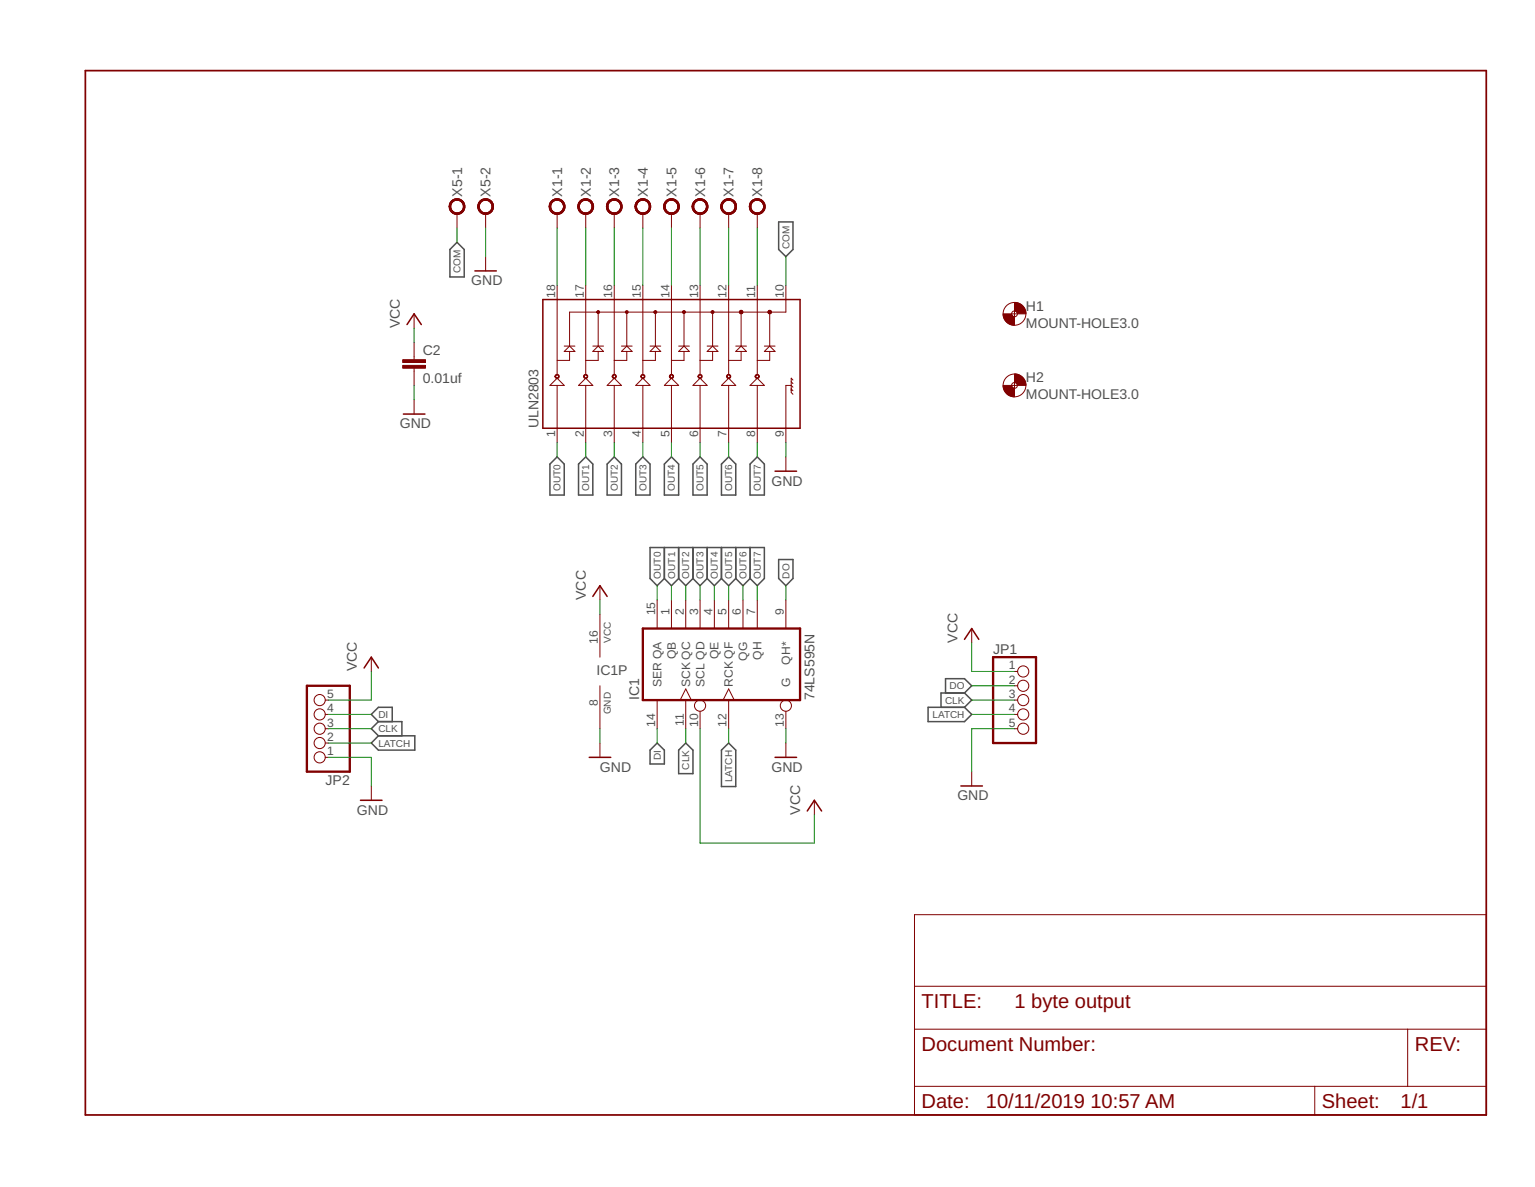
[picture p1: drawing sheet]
<svg xmlns="http://www.w3.org/2000/svg" width="279mm" height="216mm" viewBox="0 0 279 216" stroke-linecap="round" stroke-linejoin="round" font-family="sans-serif">
<g fill="none" stroke="#505050" stroke-width=".28">
<path d="M83.2 44.1l1.3 1.3v5h-2.6v-5zM141.7 40.4h2.6v5l-1.3 1.3-1.3-1.3zM101.4 83.1l1.3 1.3v5.6h-2.6v-5.6zM105.3 84.4l1.3-1.3 1.3 1.3v5.6h-2.6zM111.8 83.1l1.3 1.3v5.6h-2.6v-5.6zM117 83.1l1.3 1.3v5.6h-2.6v-5.6zM120.9 99.6v5.6M122.2 83.1l1.3 1.3v5.6h-2.6v-5.6zM123.5 99.6v5.6M126.1 99.6v5.6M127.4 83.1l1.3 1.3v5.6h-2.6v-5.6zM128.7 99.6v5.6"/>
<path d="M131.3 84.4l1.3-1.3 1.3 1.3v5.6h-2.6zM131.3 99.6v5.6M133.9 99.6v5.6M136.5 84.4l1.3-1.3 1.3 1.3v5.6h-2.6zM136.5 99.6v5.6M120.9 105.2l-1.3 1.3-1.3-1.3v-5.6h20.8v5.6l-1.3 1.3-1.3-1.3M120.9 105.2l1.3 1.3 1.3-1.3M123.5 105.2l1.3 1.3 1.3-1.3M126.1 105.2l1.3 1.3 1.3-1.3M128.7 105.2l1.3 1.3 1.3-1.3M131.3 105.2l1.3 1.3 1.3-1.3M133.9 105.2l1.3 1.3 1.3-1.3"/>
<path d="M141.7 101.8h2.6v3.4l-1.3 1.3-1.3-1.3zM68.9 131.3l-1.3-1.4 1.3-1.2h2.5v2.6M68.9 131.3h4.3v2.5M68.9 131.3l-1.3 1.2 1.3 1.3M68.9 133.8h6.6v2.6h-6.6l-1.3-1.3zM119.6 135.1l1.3 1.3v2.6h-2.6v-2.6zM124.8 135.1l1.3 1.3v4.3h-2.6v-4.3zM131.3 136.4l1.3-1.3 1.3 1.3v6.7h-2.6zM168.9 128.7h6.7l1.3 1.2-1.3 1.4h-6.7zM172.1 126v-2.6h3.5l1.3 1.3-1.3 1.3M175.6 126l1.3 1.3-1.3 1.4M175.6 126h-4.3v2.7"/>
</g>
<path d="M117 114.3h28.6v13h-28.6zM180.8 119.5h7.8v15.6h-7.8zM55.9 124.7h7.8v15.7h-7.8z" fill="none" stroke="#800000" stroke-width=".42"/>
<g fill="none" stroke="#800000" stroke-width=".18">
<path d="M83.2 38.9v2.6M88.4 38.9v2.6M101.4 38.9v2.6M106.6 38.9v2.6M111.8 38.9v2.6M117 38.9v2.6M122.2 38.9v2.6M127.4 38.9v2.6M132.6 38.9v2.6M137.8 38.9v2.6M75.4 57.1v2.6M88.4 46.7v2.6"/>
<path d="M101.4 51.9v16.2M106.6 51.9v16.2M108.9 56.8v6.1M111.8 51.9v16.2M114.1 56.8v6.1M117 51.9v16.2M119.3 56.8v6.1M122.2 51.9v16.2M124.5 56.8v6.1M127.4 51.9v16.2M129.7 56.8v6.1M132.6 51.9v16.2"/>
<path d="M134.9 56.8v6.1M137.8 51.9v16.2M140.1 56.8v6.1M143 51.9v4.9h-39.3v6.1M184.1 57.1h1.1M184.7 56.6v1M75.4 62.3v3.1M75.4 67v3.1M75.4 72.7v2.6M101.4 70.1v10.4M101.4 68.8l1.3 1.3h-2.6zM102.7 63.9l1-1 .9 1z"/>
<path d="M102.7 62.9h1.9M103.7 63.9v1.7h-2.3M106.6 70.1v10.4M106.6 68.8l1.3 1.3h-2.6zM107.9 63.9l1-1 1 1zM107.9 62.9h2M108.9 63.9v1.7h-2.3M111.8 70.1v10.4M111.8 68.8l1.3 1.3h-2.6zM113.1 63.9l1-1 1 1zM113.1 62.9h2M114.1 63.9v1.7h-2.3"/>
<path d="M117 70.1v10.4M117 68.8l1.3 1.3h-2.6zM118.3 63.9l1-1 1 1zM118.3 62.9h2M119.3 63.9v1.7h-2.3M122.2 70.1v10.4M122.2 68.8l1.3 1.3h-2.6zM123.5 63.9l1-1 1 1zM123.5 62.9h2M124.5 63.9v1.7h-2.3M127.4 70.1v10.4M127.4 68.8l1.3 1.3h-2.6z"/>
<path d="M128.7 63.9l1-1 1 1zM128.7 62.9h2M129.7 63.9v1.7h-2.3M132.6 70.1v10.4M132.6 68.8l1.3 1.3h-2.6zM133.9 63.9l1-1 1 1zM133.9 62.9h2M134.9 63.9v1.7h-2.3M137.8 70.1v10.4M137.8 68.8l1.3 1.3h-2.6zM139.1 63.9l1-1 1 1zM139.1 62.9h2"/>
<path d="M140.1 63.9v1.7h-2.3M144 70.7l.3 .4M144 69.4l.3 .4M144.3 70.4l-.3-.3h-1v10.4M144.3 69.1l-.3-.3v2.6l.3 .3M184.1 70.1h1.1M184.7 69.6v1M143 83.1v2.6M67.6 119.5v2.6M109.2 106.5v2.6M109.2 111.7v7.8M119.6 109.1v5.2"/>
<path d="M122.2 109.1v5.2M124.8 109.1v5.2M127.4 109.1v5.2M130 109.1v5.2M132.6 109.1v5.2M135.2 109.1v5.2M137.8 109.1v5.2M143 109.1v5.2M176.9 114.3v2.6M59.2 137.8h.6M59.2 135.1h.6M59.2 132.5h.6"/>
<path d="M59.2 129.9h.6M59.2 127.3h.6M109.2 124.7v7.8M109.2 135.1v2.7M119.6 127.3v5.2M123.8 127.3l1-2 1 2M124.8 127.3v5.2M127.4 129.4v3.1M131.6 127.3l1-2 1 2M132.6 127.3v5.2M143 129.4v3.1M143 135.1v2.7"/>
<path d="M184.7 132.5h.5M184.7 129.9h.5M184.7 127.3h.5M184.7 122.1h.5M184.7 124.7h.5M67.6 143v2.6M148.2 145.6v2.6M176.9 140.4v2.6M166.5 166.4h104v36.4h-104zM166.5 179.4h104M166.5 187.2h104M166.5 197.6h104"/>
<path d="M239.3 197.6v5.2M256.2 187.2v10.4"/>
<circle cx="184.7" cy="57.1" r="2.07"/>
<circle cx="184.7" cy="57.1" r=".53"/>
<circle cx="184.7" cy="70.1" r="2.07"/>
<circle cx="184.7" cy="70.1" r=".53"/>
<circle cx="58.2" cy="127.3" r="1.02"/>
<circle cx="58.2" cy="135.1" r="1.02"/>
<circle cx="58.2" cy="132.5" r="1.02"/>
<circle cx="58.2" cy="129.9" r="1.02"/>
<circle cx="58.2" cy="137.8" r="1.02"/>
<circle cx="127.4" cy="128.4" r="1.02"/>
<circle cx="143" cy="128.4" r="1.02"/>
<circle cx="186.2" cy="132.5" r="1.02"/>
<circle cx="186.2" cy="127.3" r="1.02"/>
<circle cx="186.2" cy="129.9" r="1.02"/>
<circle cx="186.2" cy="124.7" r="1.02"/>
<circle cx="186.2" cy="122.1" r="1.02"/>
</g>
<g fill="none" stroke="#800000" stroke-width=".28">
<path d="M74.1 59l1.3-1.9 1.3 1.9M86.4 49.3h3.9M98.8 54.5h46.8v23.4h-46.8zM73.4 75.3h3.9M141.1 85.7h3.9M107.9 108.5l1.3-2 1.3 2M175.6 116.3l1.3-2 1.3 2M66.3 121.5l1.3-2 1.3 2M107.3 137.8h3.9M141.1 137.8h3.9M65.6 145.6h3.9M146.9 147.5l1.3-1.9 1.3 1.9"/>
<path d="M174.9 143h3.9"/>
</g>
<g fill="#800000" stroke="#800000" stroke-width=".18">
<path d="M73.3 66.5h4.1v.5h-4.1z"/>
<path d="M73.3 65.4h4.1v.5h-4.1z"/>
</g>
<g fill="#800000" stroke="#800000" stroke-width=".18">
<path d="M101 68.3a.4 .4 0 0 1 .7-.1 .4 .4 0 0 1-.1 .6 .4 .4 0 0 1-.6-.3h.1a.27 .27 0 0 1 .4-.3 .27 .27 0 0 1 .1 .4 .27 .27 0 0 1-.4 0l-.2-.1z" fill-rule="evenodd"/>
<path d="M106.3 68.3a.39 .39 0 0 1 .6-.1 .39 .39 0 0 1-.2 .6 .39 .39 0 0 1-.5-.3h.1a.27 .27 0 0 1 .4-.3 .27 .27 0 0 1 .1 .4 .27 .27 0 0 1-.4 0l-.2-.1z" fill-rule="evenodd"/>
<path d="M111.5 68.3a.39 .39 0 0 1 .6-.1 .39 .39 0 0 1-.1 .6 .39 .39 0 0 1-.6-.3h.1a.26 .26 0 0 1 .4-.3 .26 .26 0 0 1 .1 .4 .26 .26 0 0 1-.4 0l-.2-.1z" fill-rule="evenodd"/>
<path d="M116.8 68.2a.39 .39 0 0 1 .6 .1 .39 .39 0 0 1-.3 .6 .39 .39 0 0 1-.5-.4h.2a.26 .26 0 0 1 .3-.2 .26 .26 0 0 1 .1 .4 .26 .26 0 0 1-.4-.1l-.2-.1z" fill-rule="evenodd"/>
<path d="M121.9 68.3a.39 .39 0 0 1 .6-.1 .39 .39 0 0 1-.1 .6 .39 .39 0 0 1-.6-.3h.2a.26 .26 0 0 1 .3-.2 .26 .26 0 0 1 .1 .4 .26 .26 0 0 1-.4-.1l-.2-.1z" fill-rule="evenodd"/>
<path d="M127.1 68.3a.39 .39 0 0 1 .6-.1 .39 .39 0 0 1-.1 .6 .39 .39 0 0 1-.6-.3h.2a.26 .26 0 0 1 .3-.2 .26 .26 0 0 1 .1 .4 .26 .26 0 0 1-.4-.1l-.2-.1z" fill-rule="evenodd"/>
<path d="M132.4 68.2a.4 .4 0 0 1 .6 .1 .4 .4 0 0 1-.3 .6 .4 .4 0 0 1-.5-.4h.2a.26 .26 0 0 1 .3-.2 .26 .26 0 0 1 .1 .4 .26 .26 0 0 1-.4-.1l-.2-.1z" fill-rule="evenodd"/>
<path d="M137.5 68.3a.4 .4 0 0 1 .6-.1 .4 .4 0 0 1-.1 .6 .4 .4 0 0 1-.6-.3h.2a.27 .27 0 0 1 .3-.3 .27 .27 0 0 1 .1 .4 .27 .27 0 0 1-.4 0l-.2-.1z" fill-rule="evenodd"/>
<path d="M108.7 56.6h.3v.3h-.3v-.1l.3-.1-.1 .1h-.2z" fill-rule="evenodd"/>
<path d="M113.9 56.6h.4v.3h-.4l-.1-.1 .2-.2 .2 .2-.2 .1-.2-.1z" fill-rule="evenodd"/>
<path d="M119.1 56.6l.1-.1a.27 .27 0 0 1 .3 .2 .27 .27 0 0 1-.2 .3 .27 .27 0 0 1-.3-.2l.3-.2 .1 .2-.2 .1-.2-.1z" fill-rule="evenodd"/>
<path d="M124.3 56.6l.2-.1a.27 .27 0 0 1 .3 .3 .27 .27 0 0 1-.3 .2l-.3-.2 .4-.1v.1l-.2 .1-.2-.1z" fill-rule="evenodd"/>
<path d="M129.5 56.6l.1-.1a.27 .27 0 0 1 .3 .1 .27 .27 0 0 1 .1 .2 .28 .28 0 0 1-.5 .1l-.1-.1 .2-.2 .2 .1-.2 .2-.2-.1z" fill-rule="evenodd"/>
<path d="M134.7 56.6l.1-.1a.27 .27 0 0 1 .3 .1 .27 .27 0 0 1 .1 .2 .28 .28 0 0 1-.5 .1l-.1-.1 .3-.2 .1 .1-.1 .2-.3-.1z" fill-rule="evenodd"/>
<path d="M108.7 56.6l.3-.1 .1 .4-.3 .1-.2-.2 .4-.1-.2 .2-.2-.1z" fill-rule="evenodd"/>
<path d="M134.8 56.7h.2v.2h-.2z" fill-rule="evenodd"/>
<path d="M134.6 56.6a.33 .33 0 0 1 .6-.1 .33 .33 0 0 1-.2 .6 .33 .33 0 0 1-.4-.3l.2-.2a.2 .2 0 0 1 .3 .1 .2 .2 0 0 1-.1 .2 .2 .2 0 0 1-.3 0l-.1-.1z" fill-rule="evenodd"/>
<path d="M124.4 56.7h.2v.2h-.2z" fill-rule="evenodd"/>
<path d="M119.2 56.7h.2v.2h-.2z" fill-rule="evenodd"/>
<path d="M139.9 56.6a.28 .28 0 0 1 .2-.1 .28 .28 0 0 1 .3 .2 .28 .28 0 0 1-.3 .3 .28 .28 0 0 1-.3-.2l.3-.2 .2 .2-.3 .1-.2-.1z" fill-rule="evenodd"/>
<path d="M140 56.7h.2v.2h-.2z" fill-rule="evenodd"/>
<path d="M139.9 56.5a.34 .34 0 0 1 .5 .1 .34 .34 0 0 1-.2 .5 .34 .34 0 0 1-.4-.3l.2-.2a.21 .21 0 0 1 .3 .2 .21 .21 0 0 1-.3 .1l-.2-.1z" fill-rule="evenodd"/>
<path d="M100.4 36.6a1.44 1.44 0 0 1 2.2 .2 1.44 1.44 0 0 1-.8 2.2 1.44 1.44 0 0 1-1.8-1.4h.2a1.18 1.18 0 0 1 1.7-1.1 1.18 1.18 0 0 1 .3 1.9 1.18 1.18 0 0 1-1.9-.5l-.1-.3h-.2l.1-.7z" fill-rule="evenodd"/>
<path d="M100.4 36.6a1.44 1.44 0 0 1 2.2 .2 1.44 1.44 0 0 1-.8 2.2 1.44 1.44 0 0 1-1.8-1.4h.2a1.18 1.18 0 0 1 1.7-1.1 1.18 1.18 0 0 1 .3 1.9 1.18 1.18 0 0 1-1.9-.5l-.1-.3h-.2l.1-.7z" fill-rule="evenodd"/>
<path d="M100.4 36.6a1.44 1.44 0 0 1 2.2 .2 1.44 1.44 0 0 1-.8 2.2 1.44 1.44 0 0 1-1.8-1.4h.2a1.18 1.18 0 0 1 1.7-1.1 1.18 1.18 0 0 1 .3 1.9 1.18 1.18 0 0 1-1.9-.5l-.1-.3h-.2l.1-.7z" fill-rule="evenodd"/>
<path d="M105.6 36.6a1.43 1.43 0 0 1 2.2 .2 1.43 1.43 0 0 1-.8 2.1 1.43 1.43 0 0 1-1.8-1.3h.2a1.17 1.17 0 0 1 1.7-1.1 1.17 1.17 0 0 1 .3 1.9 1.17 1.17 0 0 1-1.9-.5l-.1-.3h-.2l.1-.7z" fill-rule="evenodd"/>
<path d="M105.6 36.6a1.43 1.43 0 0 1 2.2 .2 1.43 1.43 0 0 1-.8 2.1 1.43 1.43 0 0 1-1.8-1.3h.2a1.17 1.17 0 0 1 1.7-1.1 1.17 1.17 0 0 1 .3 1.9 1.17 1.17 0 0 1-1.9-.5l-.1-.3h-.2l.1-.7z" fill-rule="evenodd"/>
<path d="M105.6 36.6a1.43 1.43 0 0 1 2.2 .2 1.43 1.43 0 0 1-.8 2.1 1.43 1.43 0 0 1-1.8-1.3h.2a1.17 1.17 0 0 1 1.7-1.1 1.17 1.17 0 0 1 .3 1.9 1.17 1.17 0 0 1-1.9-.5l-.1-.3h-.2l.1-.7z" fill-rule="evenodd"/>
<path d="M110.8 36.6a1.43 1.43 0 0 1 2.2 .2 1.43 1.43 0 0 1-.8 2.1 1.43 1.43 0 0 1-1.8-1.3h.2a1.17 1.17 0 0 1 1.7-1.1 1.17 1.17 0 0 1 .3 1.9 1.17 1.17 0 0 1-1.9-.5l-.1-.3h-.2l.2-.7z" fill-rule="evenodd"/>
<path d="M110.8 36.6a1.43 1.43 0 0 1 2.2 .2 1.43 1.43 0 0 1-.8 2.1 1.43 1.43 0 0 1-1.8-1.3h.2a1.17 1.17 0 0 1 1.7-1.1 1.17 1.17 0 0 1 .3 1.9 1.17 1.17 0 0 1-1.9-.5l-.1-.3h-.2l.2-.7z" fill-rule="evenodd"/>
<path d="M110.8 36.6a1.43 1.43 0 0 1 2.2 .2 1.43 1.43 0 0 1-.8 2.1 1.43 1.43 0 0 1-1.8-1.3h.2a1.17 1.17 0 0 1 1.7-1.1 1.17 1.17 0 0 1 .3 1.9 1.17 1.17 0 0 1-1.9-.5l-.1-.3h-.2l.2-.7z" fill-rule="evenodd"/>
<path d="M116 36.6a1.43 1.43 0 0 1 2.2 .2 1.43 1.43 0 0 1-.8 2.1 1.43 1.43 0 0 1-1.8-1.3h.2a1.17 1.17 0 0 1 1.7-1.1 1.17 1.17 0 0 1 .3 1.9 1.17 1.17 0 0 1-1.9-.5l-.1-.3h-.2l.2-.7z" fill-rule="evenodd"/>
<path d="M116 36.6a1.43 1.43 0 0 1 2.2 .2 1.43 1.43 0 0 1-.8 2.1 1.43 1.43 0 0 1-1.8-1.3h.2a1.17 1.17 0 0 1 1.7-1.1 1.17 1.17 0 0 1 .3 1.9 1.17 1.17 0 0 1-1.9-.5l-.1-.3h-.2l.2-.7z" fill-rule="evenodd"/>
<path d="M116 36.6a1.43 1.43 0 0 1 2.2 .2 1.43 1.43 0 0 1-.8 2.1 1.43 1.43 0 0 1-1.8-1.3h.2a1.17 1.17 0 0 1 1.7-1.1 1.17 1.17 0 0 1 .3 1.9 1.17 1.17 0 0 1-1.9-.5l-.1-.3h-.2l.2-.7z" fill-rule="evenodd"/>
<path d="M121.2 36.6a1.43 1.43 0 0 1 2.2 .2 1.43 1.43 0 0 1-.8 2.1 1.43 1.43 0 0 1-1.8-1.3h.3a1.17 1.17 0 0 1 1.6-1.1 1.17 1.17 0 0 1 .3 1.9 1.17 1.17 0 0 1-1.9-.5v-.3h-.3l.2-.7z" fill-rule="evenodd"/>
<path d="M121.2 36.6a1.43 1.43 0 0 1 2.2 .2 1.43 1.43 0 0 1-.8 2.1 1.43 1.43 0 0 1-1.8-1.3h.3a1.17 1.17 0 0 1 1.6-1.1 1.17 1.17 0 0 1 .3 1.9 1.17 1.17 0 0 1-1.9-.5v-.3h-.3l.2-.7z" fill-rule="evenodd"/>
<path d="M121.2 36.6a1.43 1.43 0 0 1 2.2 .2 1.43 1.43 0 0 1-.8 2.1 1.43 1.43 0 0 1-1.8-1.3h.3a1.17 1.17 0 0 1 1.6-1.1 1.17 1.17 0 0 1 .3 1.9 1.17 1.17 0 0 1-1.9-.5v-.3h-.3l.2-.7z" fill-rule="evenodd"/>
<path d="M126.4 36.6a1.43 1.43 0 0 1 2.3 .3 1.43 1.43 0 0 1-.9 2.1 1.43 1.43 0 0 1-1.8-1.4h.3a1.17 1.17 0 0 1 1.7-1 1.17 1.17 0 0 1 .1 2 1.17 1.17 0 0 1-1.8-.7v-.3h-.3v-.4z" fill-rule="evenodd"/>
<path d="M126.4 36.6a1.43 1.43 0 0 1 2.3 .3 1.43 1.43 0 0 1-.9 2.1 1.43 1.43 0 0 1-1.8-1.4h.3a1.17 1.17 0 0 1 1.7-1 1.17 1.17 0 0 1 .1 2 1.17 1.17 0 0 1-1.8-.7v-.3h-.3v-.4z" fill-rule="evenodd"/>
<path d="M126.4 36.6a1.43 1.43 0 0 1 2.3 .3 1.43 1.43 0 0 1-.9 2.1 1.43 1.43 0 0 1-1.8-1.4h.3a1.17 1.17 0 0 1 1.7-1 1.17 1.17 0 0 1 .1 2 1.17 1.17 0 0 1-1.8-.7v-.3h-.3v-.4z" fill-rule="evenodd"/>
<path d="M131.6 36.6a1.43 1.43 0 0 1 2.3 .3 1.43 1.43 0 0 1-.9 2.1 1.43 1.43 0 0 1-1.8-1.4h.3a1.17 1.17 0 0 1 1.7-1 1.17 1.17 0 0 1 .1 2 1.17 1.17 0 0 1-1.8-.7v-.3h-.3v-.4z" fill-rule="evenodd"/>
<path d="M131.6 36.6a1.43 1.43 0 0 1 2.3 .3 1.43 1.43 0 0 1-.9 2.1 1.43 1.43 0 0 1-1.8-1.4h.3a1.17 1.17 0 0 1 1.7-1 1.17 1.17 0 0 1 .1 2 1.17 1.17 0 0 1-1.8-.7v-.3h-.3v-.4z" fill-rule="evenodd"/>
<path d="M131.6 36.6a1.43 1.43 0 0 1 2.3 .3 1.43 1.43 0 0 1-.9 2.1 1.43 1.43 0 0 1-1.8-1.4h.3a1.17 1.17 0 0 1 1.7-1 1.17 1.17 0 0 1 .1 2 1.17 1.17 0 0 1-1.8-.7v-.3h-.3v-.4z" fill-rule="evenodd"/>
<path d="M136.8 36.6a1.44 1.44 0 0 1 2.3 .2 1.44 1.44 0 0 1-.9 2.2 1.44 1.44 0 0 1-1.8-1.4h.3a1.18 1.18 0 0 1 1.6-1.1 1.18 1.18 0 0 1 .3 1.9 1.18 1.18 0 0 1-1.9-.5v-.3h-.3l.2-.7z" fill-rule="evenodd"/>
<path d="M136.8 36.6a1.44 1.44 0 0 1 2.3 .2 1.44 1.44 0 0 1-.9 2.2 1.44 1.44 0 0 1-1.8-1.4h.3a1.18 1.18 0 0 1 1.6-1.1 1.18 1.18 0 0 1 .3 1.9 1.18 1.18 0 0 1-1.9-.5v-.3h-.3l.2-.7z" fill-rule="evenodd"/>
<path d="M136.8 36.6a1.44 1.44 0 0 1 2.3 .2 1.44 1.44 0 0 1-.9 2.2 1.44 1.44 0 0 1-1.8-1.4h.3a1.18 1.18 0 0 1 1.6-1.1 1.18 1.18 0 0 1 .3 1.9 1.18 1.18 0 0 1-1.9-.5v-.3h-.3l.2-.7z" fill-rule="evenodd"/>
<path d="M82.1 36.6a1.43 1.43 0 0 1 2.3 .2 1.43 1.43 0 0 1-.8 2.1 1.43 1.43 0 0 1-1.8-1.3h.2a1.17 1.17 0 0 1 1.7-1.1 1.17 1.17 0 0 1 .2 1.9 1.17 1.17 0 0 1-1.8-.5l-.1-.3h-.2l.1-.7z" fill-rule="evenodd"/>
<path d="M82.1 36.6a1.43 1.43 0 0 1 2.3 .2 1.43 1.43 0 0 1-.8 2.1 1.43 1.43 0 0 1-1.8-1.3h.2a1.17 1.17 0 0 1 1.7-1.1 1.17 1.17 0 0 1 .2 1.9 1.17 1.17 0 0 1-1.8-.5l-.1-.3h-.2l.1-.7z" fill-rule="evenodd"/>
<path d="M82.1 36.6a1.43 1.43 0 0 1 2.3 .2 1.43 1.43 0 0 1-.8 2.1 1.43 1.43 0 0 1-1.8-1.3h.2a1.17 1.17 0 0 1 1.7-1.1 1.17 1.17 0 0 1 .2 1.9 1.17 1.17 0 0 1-1.8-.5l-.1-.3h-.2l.1-.7z" fill-rule="evenodd"/>
<path d="M87.4 36.6a1.43 1.43 0 0 1 2.2 .3 1.43 1.43 0 0 1-.8 2.1 1.43 1.43 0 0 1-1.8-1.4h.2a1.17 1.17 0 0 1 1.8-1 1.17 1.17 0 0 1 .1 2 1.17 1.17 0 0 1-1.9-.7v-.3h-.2z" fill-rule="evenodd"/>
<path d="M87.4 36.6a1.43 1.43 0 0 1 2.2 .3 1.43 1.43 0 0 1-.8 2.1 1.43 1.43 0 0 1-1.8-1.4h.2a1.17 1.17 0 0 1 1.8-1 1.17 1.17 0 0 1 .1 2 1.17 1.17 0 0 1-1.9-.7v-.3h-.2z" fill-rule="evenodd"/>
<path d="M87.4 36.6a1.43 1.43 0 0 1 2.2 .3 1.43 1.43 0 0 1-.8 2.1 1.43 1.43 0 0 1-1.8-1.4h.2a1.17 1.17 0 0 1 1.8-1 1.17 1.17 0 0 1 .1 2 1.17 1.17 0 0 1-1.9-.7v-.3h-.2z" fill-rule="evenodd"/>
<path d="M184.7 55a2.06 2.06 0 0 1 2.1 2.1h-1.6l-.2-.4-.3-.1z" fill-rule="evenodd"/>
<path d="M182.6 57.1h1.5l.3 .4 .3 .1v1.6a2.06 2.06 0 0 1-2.1-2.1z" fill-rule="evenodd"/>
<path d="M184.7 68a2.1 2.1 0 0 1 2.1 2.1h-1.6l-.1-.3-.4-.2z" fill-rule="evenodd"/>
<path d="M182.6 70.1h1.5l.3 .4 .3 .1v1.6a2.1 2.1 0 0 1-2.1-2.1z" fill-rule="evenodd"/>
</g>
<path d="M15.5 12.8h255v190h-255z" fill="none" stroke="#800000" stroke-width=".32"/>
<g fill="none" stroke="#008000" stroke-width=".18">
<path d="M75.4 59.7v2.6M83.2 41.5v2.6M88.4 41.5v5.2M101.4 41.5v10.4M106.6 41.5v10.4M111.8 41.5v10.4M117 41.5v10.4M122.2 41.5v10.4M127.4 41.5v10.4M132.6 41.5v10.4M137.8 41.5v10.4M143 46.7v5.2"/>
<path d="M75.4 70.1v2.6M101.4 80.5v2.6M106.6 80.5v2.6M111.8 80.5v2.6M117 80.5v2.6M122.2 80.5v2.6M127.4 80.5v2.6M132.6 80.5v2.6M137.8 80.5v2.6M143 80.5v2.6M109.2 109.1v2.6M119.6 106.5v2.6"/>
<path d="M122.2 106.5v2.6M124.8 106.5v2.6M127.4 106.5v2.6M130 106.5v2.6M132.6 106.5v2.6M135.2 106.5v2.6M137.8 106.5v2.6M143 106.5v2.6M176.9 116.9v5.2h7.8M59.8 129.9h7.8M59.8 132.5h7.8M59.8 135.1h7.8"/>
<path d="M59.8 137.8h7.8v5.2M67.6 122.1v5.2h-7.8M109.2 132.5v2.6M119.6 132.5v2.6M124.8 132.5v2.6M127.4 132.5v20.9h20.8v-5.2M132.6 132.5v2.6M143 132.5v2.6M176.9 129.9h7.8M176.9 127.3h7.8M176.9 124.7h7.8M184.7 132.5h-7.8v7.9"/>
</g>
<g font-size="3.7" fill="#800000">
<text x="167.8" y="183.3">TITLE:</text>
<text x="184.7" y="183.3">1 byte output</text>
<text x="167.8" y="191.1">Document Number:</text>
<text x="257.5" y="191.1">REV:</text>
<text x="167.8" y="201.5">Date:</text>
<text x="179.5" y="201.5">10/11/2019</text>
<text x="198.5" y="201.5">10:57 AM</text>
<text x="240.6" y="201.5">Sheet:</text>
<text x="254.9" y="201.5">1/1</text>
</g>
<g font-size="2.6" fill="#505050">
<text x="84.1" y="35.8" transform="rotate(-90 84.1 35.8)">X5-1</text>
<text x="89.3" y="35.8" transform="rotate(-90 89.3 35.8)">X5-2</text>
<text x="102.3" y="35.8" transform="rotate(-90 102.3 35.8)">X1-1</text>
<text x="107.5" y="35.8" transform="rotate(-90 107.5 35.8)">X1-2</text>
<text x="112.7" y="35.8" transform="rotate(-90 112.7 35.8)">X1-3</text>
<text x="117.9" y="35.8" transform="rotate(-90 117.9 35.8)">X1-4</text>
<text x="123.1" y="35.8" transform="rotate(-90 123.1 35.8)">X1-5</text>
<text x="128.3" y="35.8" transform="rotate(-90 128.3 35.8)">X1-6</text>
<text x="133.5" y="35.8" transform="rotate(-90 133.5 35.8)">X1-7</text>
<text x="138.7" y="35.8" transform="rotate(-90 138.7 35.8)">X1-8</text>
<text x="85.8" y="51.9">GND</text>
<text x="72.8" y="59.7" transform="rotate(-90 72.8 59.7)">VCC</text>
<text x="186.7" y="59.6">MOUNT-HOLE3.0</text>
<text x="186.7" y="56.5">H1</text>
<text x="76.9" y="64.5">C2</text>
<text x="76.9" y="69.7">0.01uf</text>
<text x="186.7" y="69.5">H2</text>
<text x="72.8" y="77.9">GND</text>
<text x="98" y="77.9" transform="rotate(-90 98 77.9)">ULN2803</text>
<text x="186.7" y="72.6">MOUNT-HOLE3.0</text>
<text x="140.4" y="88.3">GND</text>
<text x="106.6" y="109.1" transform="rotate(-90 106.6 109.1)">VCC</text>
<text x="174.3" y="116.9" transform="rotate(-90 174.3 116.9)">VCC</text>
<text x="180.8" y="118.9">JP1</text>
<text x="65" y="122.1" transform="rotate(-90 65 122.1)">VCC</text>
<text x="108.6" y="122.8">IC1P</text>
<text x="116.4" y="127.3" transform="rotate(-90 116.4 127.3)">IC1</text>
<text x="148.2" y="127.3" transform="rotate(-90 148.2 127.3)">74LS595N</text>
<text x="59.3" y="142.8">JP2</text>
<text x="109.2" y="140.4">GND</text>
<text x="140.4" y="140.4">GND</text>
<text x="65" y="148.2">GND</text>
<text x="145.6" y="148.2" transform="rotate(-90 145.6 148.2)">VCC</text>
<text x="174.3" y="145.6">GND</text>
</g>
<g font-size="2.2" fill="#505050">
<text x="101" y="54.1" transform="rotate(-90 101 54.1)">18</text>
<text x="106.2" y="54.1" transform="rotate(-90 106.2 54.1)">17</text>
<text x="111.4" y="54.1" transform="rotate(-90 111.4 54.1)">16</text>
<text x="116.7" y="54.1" transform="rotate(-90 116.7 54.1)">15</text>
<text x="121.9" y="54.1" transform="rotate(-90 121.9 54.1)">14</text>
<text x="127.1" y="54.1" transform="rotate(-90 127.1 54.1)">13</text>
<text x="132.3" y="54.1" transform="rotate(-90 132.3 54.1)">12</text>
<text x="137.5" y="54.1" transform="rotate(-90 137.5 54.1)">11</text>
<text x="142.7" y="54.1" transform="rotate(-90 142.7 54.1)">10</text>
<text x="101" y="79.5" transform="rotate(-90 101 79.5)">1</text>
<text x="106.2" y="79.5" transform="rotate(-90 106.2 79.5)">2</text>
<text x="111.4" y="79.5" transform="rotate(-90 111.4 79.5)">3</text>
<text x="116.7" y="79.5" transform="rotate(-90 116.7 79.5)">4</text>
<text x="121.9" y="79.5" transform="rotate(-90 121.9 79.5)">5</text>
<text x="127.1" y="79.5" transform="rotate(-90 127.1 79.5)">6</text>
<text x="132.3" y="79.5" transform="rotate(-90 132.3 79.5)">7</text>
<text x="137.5" y="79.5" transform="rotate(-90 137.5 79.5)">8</text>
<text x="142.7" y="79.5" transform="rotate(-90 142.7 79.5)">9</text>
<text x="119.3" y="111.9" transform="rotate(-90 119.3 111.9)">15</text>
<text x="121.9" y="111.9" transform="rotate(-90 121.9 111.9)">1</text>
<text x="124.5" y="111.9" transform="rotate(-90 124.5 111.9)">2</text>
<text x="127.1" y="111.9" transform="rotate(-90 127.1 111.9)">3</text>
<text x="129.7" y="111.9" transform="rotate(-90 129.7 111.9)">4</text>
<text x="132.3" y="111.9" transform="rotate(-90 132.3 111.9)">5</text>
<text x="134.9" y="111.9" transform="rotate(-90 134.9 111.9)">6</text>
<text x="137.5" y="111.9" transform="rotate(-90 137.5 111.9)">7</text>
<text x="142.7" y="111.9" transform="rotate(-90 142.7 111.9)">9</text>
<text x="108.8" y="117.1" transform="rotate(-90 108.8 117.1)">16</text>
<text x="123" y="119.9" transform="rotate(-90 123 119.9)">QB</text>
<text x="130.8" y="119.9" transform="rotate(-90 130.8 119.9)">QE</text>
<text x="120.4" y="124.9" transform="rotate(-90 120.4 124.9)">SER QA</text>
<text x="125.6" y="124.9" transform="rotate(-90 125.6 124.9)">SCK QC</text>
<text x="128.2" y="124.9" transform="rotate(-90 128.2 124.9)">SCL QD</text>
<text x="133.4" y="124.9" transform="rotate(-90 133.4 124.9)">RCK QF</text>
<text x="136" y="120.2" transform="rotate(-90 136 120.2)">QG</text>
<text x="138.6" y="120" transform="rotate(-90 138.6 120)">QH</text>
<text x="143.8" y="124.9" transform="rotate(-90 143.8 124.9)">G</text>
<text x="143.8" y="120.9" transform="rotate(-90 143.8 120.9)">QH*</text>
<text x="183.6" y="121.8">1</text>
<text x="183.6" y="124.4">2</text>
<text x="59.6" y="129.6">4</text>
<text x="59.6" y="127">5</text>
<text x="108.8" y="128.4" transform="rotate(-90 108.8 128.4)">8</text>
<text x="183.6" y="127">3</text>
<text x="183.6" y="129.6">4</text>
<text x="59.6" y="137.4">1</text>
<text x="59.6" y="134.8">2</text>
<text x="59.6" y="132.2">3</text>
<text x="119.3" y="132.2" transform="rotate(-90 119.3 132.2)">14</text>
<text x="124.5" y="132" transform="rotate(-90 124.5 132)">11</text>
<text x="127.1" y="132.2" transform="rotate(-90 127.1 132.2)">10</text>
<text x="132.3" y="132.2" transform="rotate(-90 132.3 132.2)">12</text>
<text x="142.7" y="132.2" transform="rotate(-90 142.7 132.2)">13</text>
<text x="183.6" y="132.2">5</text>
</g>
<g font-size="1.8" fill="#505050">
<text x="143.7" y="45.4" transform="rotate(-90 143.7 45.4)">COM</text>
<text x="83.8" y="49.6" transform="rotate(-90 83.8 49.6)">COM</text>
<text x="102" y="89.3" transform="rotate(-90 102 89.3)">OUT0</text>
<text x="107.2" y="89.3" transform="rotate(-90 107.2 89.3)">OUT1</text>
<text x="112.5" y="89.3" transform="rotate(-90 112.5 89.3)">OUT2</text>
<text x="117.7" y="89.3" transform="rotate(-90 117.7 89.3)">OUT3</text>
<text x="122.9" y="89.3" transform="rotate(-90 122.9 89.3)">OUT4</text>
<text x="128.1" y="89.3" transform="rotate(-90 128.1 89.3)">OUT5</text>
<text x="133.3" y="89.3" transform="rotate(-90 133.3 89.3)">OUT6</text>
<text x="138.5" y="89.3" transform="rotate(-90 138.5 89.3)">OUT7</text>
<text x="120.3" y="105.2" transform="rotate(-90 120.3 105.2)">OUT0</text>
<text x="122.9" y="105.2" transform="rotate(-90 122.9 105.2)">OUT1</text>
<text x="125.5" y="105.2" transform="rotate(-90 125.5 105.2)">OUT2</text>
<text x="128.1" y="105.2" transform="rotate(-90 128.1 105.2)">OUT3</text>
<text x="130.7" y="105.2" transform="rotate(-90 130.7 105.2)">OUT4</text>
<text x="133.3" y="105.2" transform="rotate(-90 133.3 105.2)">OUT5</text>
<text x="135.9" y="105.2" transform="rotate(-90 135.9 105.2)">OUT6</text>
<text x="138.5" y="105.2" transform="rotate(-90 138.5 105.2)">OUT7</text>
<text x="143.7" y="105.2" transform="rotate(-90 143.7 105.2)">DO</text>
<text x="111.2" y="116.9" transform="rotate(-90 111.2 116.9)">VCC</text>
<text x="172.8" y="125.4">DO</text>
<text x="68.9" y="130.6">DI</text>
<text x="111.2" y="129.9" transform="rotate(-90 111.2 129.9)">GND</text>
<text x="169.7" y="130.6">LATCH</text>
<text x="172" y="128">CLK</text>
<text x="68.9" y="133.2">CLK</text>
<text x="68.9" y="135.8">LATCH</text>
<text x="120.3" y="138.3" transform="rotate(-90 120.3 138.3)">DI</text>
<text x="125.5" y="140" transform="rotate(-90 125.5 140)">CLK</text>
<text x="133.3" y="142.3" transform="rotate(-90 133.3 142.3)">LATCH</text>
</g>
</svg>
